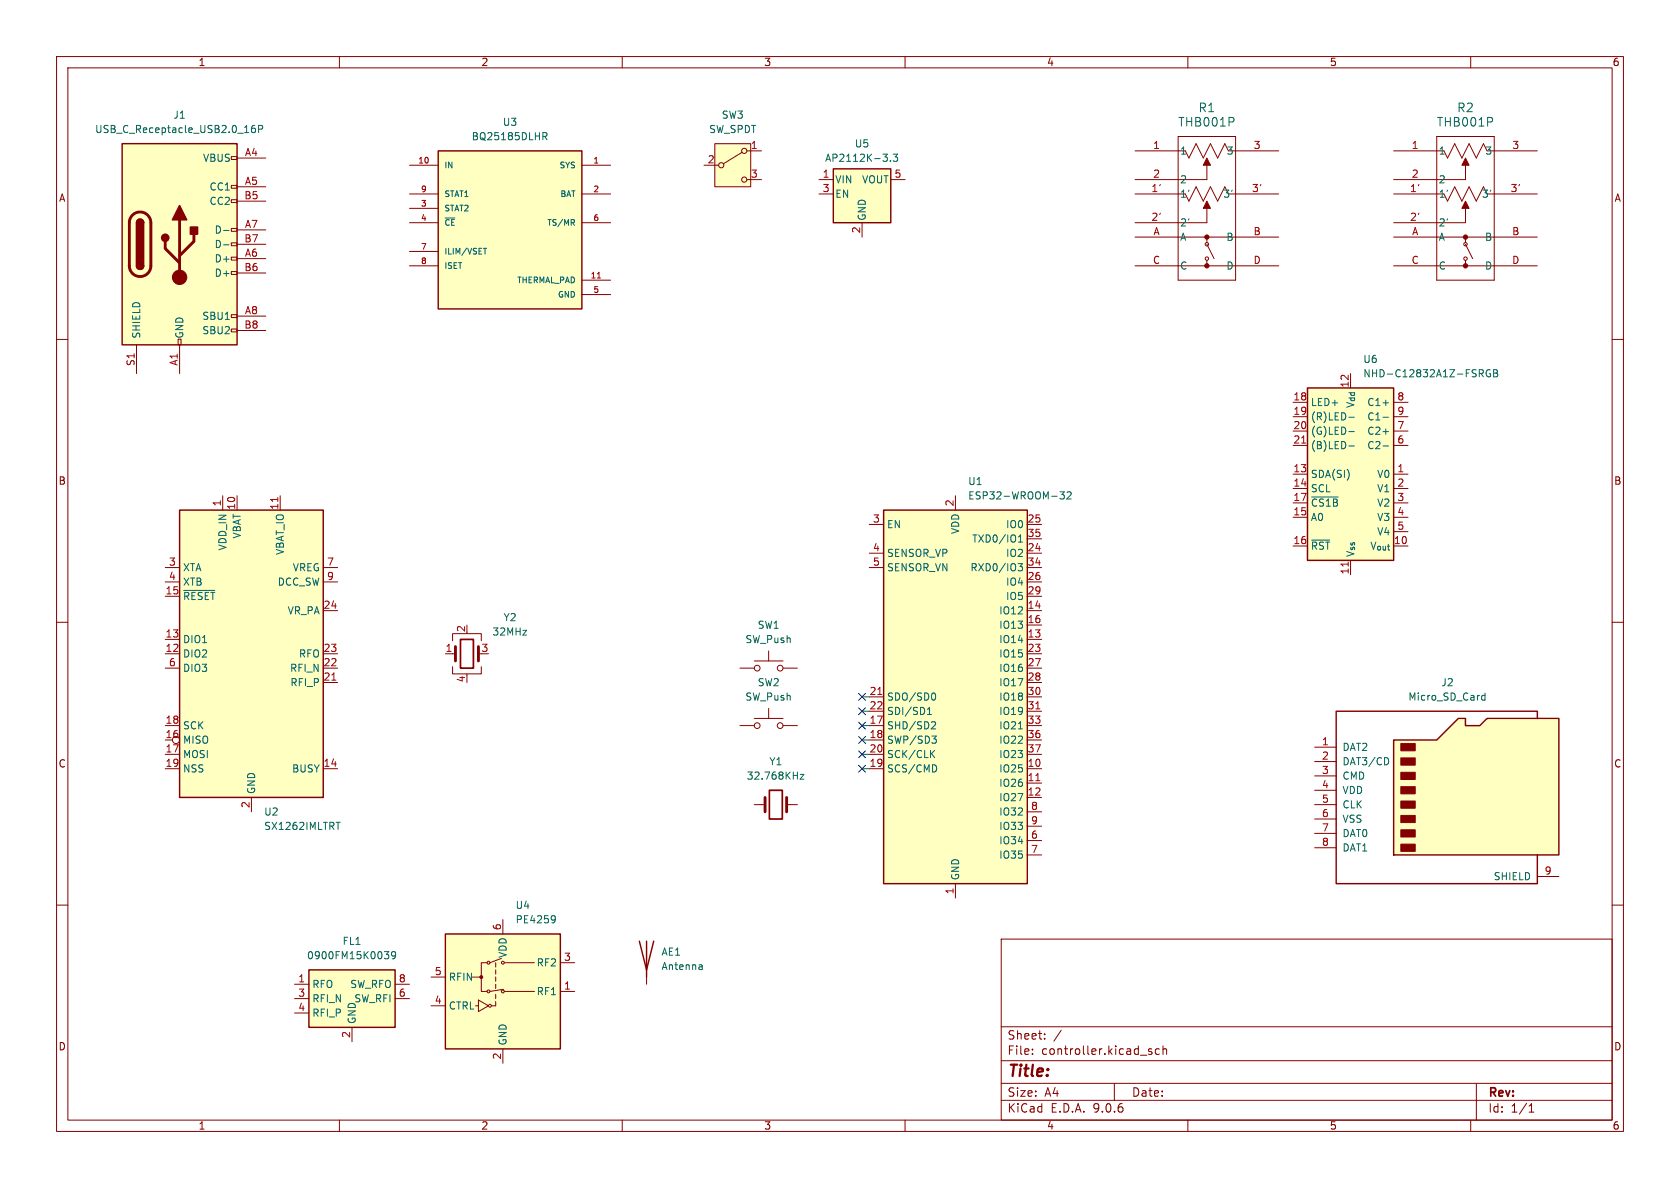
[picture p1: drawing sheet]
<svg xmlns="http://www.w3.org/2000/svg" width="297mm" height="210mm" viewBox="0 0 297 210" stroke-linecap="round" stroke-linejoin="round" font-family="sans-serif">
<g fill="none" stroke="#840000" stroke-width=".18">
<path d="M10 10h277v190h-277zM12 12h273v186h-273zM60 10v2M110 10v2M160 10v2M210 10v2M260 10v2M10 60h2M285 60h2M10 110h2M285 110h2M10 160h2"/>
<path d="M177 166h108v32h-108zM285 160h2M60 198v2M110 198v2M160 198v2M177 194.5h108M177 191.5h108M177 187.5h108M177 181.5h108M182.5 186.3v.1M182.5 185.5v.1M184.7 183.6v.1"/>
<path d="M184.7 182.8v.1M187.6 182.1l-1.3 2M197 191.5v3M203.1 185.8l.5 .2 .1 .2-.2 .2-.5-.1M203.1 185.5h.5M205 185.5l-.5-.1-.3 .3v.4l.2 .2h.6M205.6 185.5l.2-.1 .4 .1v.9M205.6 184.9v1.5M210 198v2M260 198v2M261 191.5v6.5M270.3 196.6h.9"/>
<path d="M270.3 195.5l.4-.4v1.5"/>
</g>
<path d="M147.3 29.8h10.2v9.6h-10.2z" fill="#ffffc2"/>
<path d="M147.3 29.8h10.2v9.6h-10.2zM113 166.4l1.3 5.1 1.3-5.1M114.3 166.4v6.3" fill="none" stroke="#840000" stroke-width=".25"/>
<path d="M144.8 31.8h2.5M144.8 34.3h2.5M152.4 39.4v2.5M157.5 31.8h2.5M114.3 171.5v2.5" fill="none" stroke="#840000" stroke-width=".18"/>
<path d="M156.1 27.2h.8l-.4 .5M156.8 27.9v.5M157.4 28.4v.1M157.9 27.2h.8l-.4 .5 .3 .2v.5l-.2 .1-.5-.1M124 170.5l.1 .2v.7M124.1 171.3l-.4 .1M124.1 170.9h-.4" fill="none" stroke="#006464" stroke-width=".18"/>
<path d="M78.7 165.1h20.4v20.3h-20.4z" fill="#ffffc2"/>
<path d="M78.7 165.1h20.4v20.3h-20.4z" fill="none" stroke="#840000" stroke-width=".25"/>
<g fill="none" stroke="#840000" stroke-width=".18">
<path d="M76.2 177.8h2.5M76.2 172.7h2.5M83.3 172.7h1.8M84.1 177.8h.5M84.6 176.8l1.8 1-1.8 1zM86.1 170.2h-1v5.1h1M87.6 177v.8h-.7M87.6 170.2v.7M87.6 171.5v.7M87.6 172.7v.8M87.6 174v.8M87.6 175.8v.7"/>
<path d="M88.6 169.4l-2 .8M88.9 162.6v2.5M89 174.9l-2.4 .4M89.2 170.2h5.3M89.2 175.3h5.3M99.1 170.2h2.5M99.1 175.3h2.5M88.9 185.4v2.6"/>
<circle cx="86.4" cy="175.3" r=".25"/>
<circle cx="86.4" cy="170.2" r=".25"/>
<circle cx="86.6" cy="177.8" r=".25"/>
<circle cx="88.9" cy="175.3" r=".25"/>
<circle cx="88.9" cy="170.2" r=".25"/>
</g>
<circle cx="85.1" cy="172.7" r=".25" fill="#840000" stroke="#840000" stroke-width=".18"/>
<path d="M97.7 161.9l.4 .1a.84 .84 0 0 1-.3 1.1M98.2 162.4l-.3 .3h-.2" fill="none" stroke="#006464" stroke-width=".18"/>
<path d="M54.6 171.5h15.2v10.1h-15.2z" fill="#ffffc2"/>
<path d="M54.6 171.5h15.2v10.1h-15.2z" fill="none" stroke="#840000" stroke-width=".25"/>
<g fill="none" stroke="#840000" stroke-width=".18">
<path d="M130.8 128.3h2.5M133.3 127h5.1M135.9 125.2v1.8M138.4 128.3h2.6M133.3 142.2h2M139.1 142.2h1.9M52.1 174h2.5M52.1 176.5h2.5M52.1 179.1h2.5M69.8 174h2.6M69.8 176.5h2.6M62.2 181.6v2.6"/>
<circle cx="133.9" cy="128.3" r=".51"/>
<circle cx="137.9" cy="128.3" r=".51"/>
</g>
<path d="M141.5 136.9h.6l-.6 .8h.6M67.9 168.2h.8l-.4 .5 .4 .1v.4l-.2 .3h-.4M69.9 168.8l-.2 .2-.4-.1-.1-.1 .1-.5 .4-.1 .2 .1a.84 .84 0 0 1-.3 1.2h-.3" fill="none" stroke="#006464" stroke-width=".18"/>
<path d="M135.3 141v2.5M139.1 141v2.5" fill="none" stroke="#840000" stroke-width=".51"/>
<path d="M136 139.7h2.3v5.1h-2.3z" fill="none" stroke="#840000" stroke-width=".3"/>
<path d="M246.4 130.8h7.6l3.8-3.8h1.3v1.3h2.5l1.3-1.3h12.7v24.1h-29.2z" fill="#ffffc2"/>
<path d="M246.4 130.8h7.6l3.8-3.8h1.3v1.3h2.5l1.3-1.3h12.7v24.1h-29.2zM271.8 127v-1.3h-35.6v30.5h35.6v-5.1" fill="none" stroke="#840000" stroke-width=".25"/>
<g fill="#840000" stroke="#840000" stroke-width=".18">
<path d="M247.6 131.4h2.6v1.3h-2.6z"/>
<path d="M247.6 134h2.6v1.3h-2.6z"/>
<path d="M247.6 136.5h2.6v1.3h-2.6z"/>
<path d="M247.6 139.1h2.6v1.2h-2.6z"/>
<path d="M247.6 141.6h2.6v1.3h-2.6z"/>
<path d="M247.6 144.1h2.6v1.3h-2.6z"/>
<path d="M247.6 146.7h2.6v1.3h-2.6z"/>
<path d="M247.6 149.2h2.6v1.3h-2.6z"/>
</g>
<path d="M232.4 132.1h3.8M232.4 134.6h3.8M232.4 137.2h3.8M232.4 139.7h3.8M232.4 142.2h3.8M232.4 144.8h3.8M232.4 147.3h3.8M232.4 149.9h3.8M271.8 154.9h3.8" fill="none" stroke="#840000" stroke-width=".18"/>
<path d="M245.3 134l.2 .5-.2 .6M261.9 123.5l.3 .3 .3-.1M262.5 122.5v1.3M262.5 123l-.3-.1-.3 .3" fill="none" stroke="#006464" stroke-width=".18"/>
<path d="M231.1 68.6h15.3v30.5h-15.3z" fill="#ffffc2"/>
<path d="M231.1 68.6h15.3v30.5h-15.3z" fill="none" stroke="#840000" stroke-width=".25"/>
<g fill="none" stroke="#840000" stroke-width=".18">
<path d="M246.4 26.7h7.6M246.4 34.3h7.6M254 24.1h10.2v25.4h-10.2zM255.3 26.7l.6 1.2 1.3-2.5 1.2 2.5 1.3-2.5 1.3 2.5 1.3-2.5 .6 1.3h8.9M259.1 29.2v2.6h-12.7M259.1 36.8v2.6h-12.7M271.8 34.3h-8.9l-.6-1.3-1.3 2.6-1.3-2.6-1.3 2.6-1.2-2.6-1.3 2.6M246.4 41.9h25.4M246.4 47h25.4M259.1 41.9v1M259.1 46v1M259.1 43.2l1.2 2.5"/>
<path d="M228.6 71.1h2.5M228.6 73.7h2.5M228.6 76.2h2.5M228.6 78.7h2.5M238.8 66v2.6M246.4 71.1h2.5M246.4 73.7h2.5M246.4 76.2h2.5M246.4 78.7h2.5M228.6 83.8h2.5M228.6 86.4h2.5M228.6 88.9h2.5"/>
<path d="M228.6 91.4h2.5M228.6 96.5h2.5M238.8 99.1v2.5M246.4 83.8h2.5M246.4 86.4h2.5M246.4 88.9h2.5M246.4 91.4h2.5M246.4 96.5h2.5M246.4 94h2.5"/>
<circle cx="259.1" cy="45.7" r=".3"/>
<circle cx="259.1" cy="43.2" r=".3"/>
</g>
<g fill="none" stroke="#006464" stroke-width=".18">
<path d="M263.7 20.8l.2 .3-.2 .4M238.5 73.8h.9M238.5 76.3h.9M238.5 78.8h.9M244.5 73.8h1M244.5 76.3h1M244.5 78.8h1M244.5 71.2h1M261.8 66l.4 .6M262 65.3l.2 .3v.3l-.2 .1M263.5 65.4a.59 .59 0 0 0-.8 .6 .59 .59 0 0 0 .8 .6v-.5h-.2M264.1 65.3h.4l.2 .3-.2 .4 .2 .1 .1 .3-.3 .2h-.4z"/>
<path d="M264.1 66h.4M231.9 87.9h4.7M231.9 95.5h3.2"/>
</g>
<path d="M230.1 78.3h.7M238.3 99.4v.7" fill="none" stroke="#a90000" stroke-width=".18"/>
<g fill="#840000" stroke="#840000" stroke-width=".18">
<path d="M259.1 27.9l.6 1.3h-1.3z"/>
<path d="M259.1 35.6l.6 1.2h-1.3z"/>
<circle cx="259.1" cy="41.9" r=".38"/>
<circle cx="259.1" cy="47" r=".38"/>
</g>
<path d="M156.2 90.2h25.4v66h-25.4z" fill="#ffffc2"/>
<path d="M156.2 90.2h25.4v66h-25.4z" fill="none" stroke="#840000" stroke-width=".25"/>
<g fill="none" stroke="#840000" stroke-width=".18">
<path d="M200.7 26.7h7.6M200.7 34.3h7.6M208.3 24.1h10.1v25.4h-10.1zM209.5 26.7l.7 1.2 1.3-2.5 1.2 2.5 1.3-2.5 1.3 2.5 1.2-2.5 .7 1.3h8.9M213.4 29.2v2.6h-12.7M213.4 36.8v2.6h-12.7M226.1 34.3h-8.9l-.7-1.3-1.2 2.6-1.3-2.6-1.3 2.6-1.2-2.6-1.3 2.6M200.7 41.9h25.4M200.7 47h25.4M213.4 41.9v1M213.4 46v1M213.4 43.2l1.2 2.5"/>
<path d="M153.7 92.7h2.5M153.7 97.8h2.5M168.9 87.6v2.6M181.6 92.7h2.5M181.6 97.8h2.5M181.6 95.3h2.5M78.7 115.6h1.8M80 113.3v-1.3h5.1v1.3M80 117.9v1.2h5.1v-1.2M82.5 119.1v.3M153.7 100.3h2.5M181.6 100.3h2.5"/>
<path d="M181.6 102.9h2.5M181.6 105.4h2.5M181.6 108h2.5M181.6 110.5h2.5M181.6 113h2.5M181.6 115.6h2.5M181.6 118.1h2.5M153.7 123.2h2.5M153.7 125.7h2.5M153.7 128.3h2.5M153.7 130.8h2.5M153.7 133.4h2.5"/>
<path d="M153.7 135.9h2.5M181.6 123.2h2.5M181.6 125.7h2.5M181.6 128.3h2.5M181.6 130.8h2.5M181.6 133.4h2.5M181.6 135.9h2.5M181.6 120.7h2.5M181.6 138.4h2.5M168.9 156.2v2.6M181.6 141h2.5M181.6 143.5h2.5"/>
<path d="M181.6 146.1h2.5M181.6 148.6h2.5M181.6 151.1h2.5"/>
<circle cx="213.4" cy="45.7" r=".3"/>
<circle cx="213.4" cy="43.2" r=".3"/>
</g>
<g fill="none" stroke="#006464" stroke-width=".18">
<path d="M218 20.8l.1 .3-.1 .4M180 99.6h.8l-.5 .5 .4 .1v.6l-.2 .1-.5-.1M180 95.8h.8M180 94.9l.4-.3v1.2M187.4 86.9h.8l-.5 .5 .4 .1v.6l-.2 .1-.5-.1M188.6 87.1l.5-.2 .3 .4-.8 .9h.8M164 126.3h.7M164 125.4l.3-.4v1.3M164.7 133.2l.5 .7M164.7 130.1h.8l-.4 .5 .4 .1v.4l-.2 .3h-.4M164.9 127.6h.4l.1 .3-.8 .9h.8M165 122.5a.68 .68 0 0 1 .4 .6 .68 .68 0 0 1-.4 .7"/>
<path d="M165.2 132.7l-.7 .7M165.3 135.3l.3 .4-.3 .7M180 128.8h.8"/>
</g>
<path d="M155.2 122.8h.7M183.1 125.3h.7M183.1 138h.7" fill="none" stroke="#a90000" stroke-width=".18"/>
<g fill="#840000" stroke="#840000" stroke-width=".18">
<path d="M213.4 27.9l.6 1.3h-1.3z"/>
<path d="M213.4 35.6l.6 1.2h-1.3z"/>
<circle cx="213.4" cy="41.9" r=".38"/>
<circle cx="213.4" cy="47" r=".38"/>
</g>
<path d="M80.5 114.3v2.5M84.6 114.3v2.5" fill="none" stroke="#840000" stroke-width=".51"/>
<path d="M81.4 113h2.3v5.1h-2.3z" fill="none" stroke="#840000" stroke-width=".3"/>
<path d="M126.4 25.4h6.3v7.6h-6.3z" fill="#ffffc2"/>
<g fill="none" stroke="#840000" stroke-width=".18">
<path d="M124.5 29.2h2.5M126.4 25.4h6.3v7.6h-6.3zM131.2 26.9l-3.3 2.1M132.1 26.7h2.5M132.1 31.8h2.5"/>
<circle cx="127.5" cy="29.2" r=".46"/>
<circle cx="131.6" cy="26.7" r=".46"/>
<circle cx="131.6" cy="31.8" r=".46"/>
</g>
<path d="M31.7 90.2h25.4v50.8h-25.4z" fill="#ffffc2"/>
<path d="M31.7 90.2h25.4v50.8h-25.4z" fill="none" stroke="#840000" stroke-width=".25"/>
<g fill="none" stroke="#840000" stroke-width=".18">
<path d="M39.4 87.6v2.6M41.9 87.6v2.6M49.5 87.6v2.6M29.2 100.3h2.5M29.2 102.9h2.5M29.2 105.4h2.5M29.2 113h2.5M29.2 115.6h2.5M29.2 118.1h2.5M57.1 100.3h2.6M57.1 102.9h2.6M57.1 115.6h2.6"/>
<path d="M57.1 118.1h2.6M57.1 108h2.6M130.8 118.1h2.5M133.3 116.8h5.1M135.9 115.1v1.7M138.4 118.1h2.6M29.2 128.3h2.5M29.2 133.4h2.5M29.2 135.9h2.5M57.1 135.9h2.6M57.1 120.7h2.6M44.4 141v2.5"/>
<circle cx="133.9" cy="118.1" r=".51"/>
<circle cx="137.9" cy="118.1" r=".51"/>
<circle cx="31.1" cy="130.8" r=".63"/>
</g>
<path d="M32.5 104.4h5.5M59.4 145.4h.7" fill="none" stroke="#006464" stroke-width=".18"/>
<path d="M49.1 87.9v.8M58.7 120.2h.7" fill="none" stroke="#a90000" stroke-width=".18"/>
<path d="M77.5 26.7h25.4v27.9h-25.4z" fill="#ffffc2"/>
<path d="M77.5 26.7h25.4v27.9h-25.4z" fill="none" stroke="#840000" stroke-width=".25"/>
<path d="M72.4 29.2h5.1M72.4 34.3h5.1M72.4 36.8h5.1M72.4 39.4h5.1M102.9 29.2h5M102.9 34.3h5M102.9 39.4h5M72.4 44.5h5.1M72.4 47h5.1M102.9 49.5h5M102.9 52.1h5" fill="none" stroke="#840000" stroke-width=".18"/>
<path d="M78.7 38.5h1.7M96 23.4h.5l.2 .3-.1 .3-.6 .1M96.3 24.1l.4 .6M101.2 39.3l.4 .5M101.4 38.8l.2 .2-.2 .3M85.5 43.9h.5" fill="none" stroke="#006464" stroke-width=".18"/>
<path d="M105.6 49.1h.6" fill="none" stroke="#a90000" stroke-width=".18"/>
<path d="M21.6 25.4h20.3v35.6h-20.3z" fill="#ffffc2"/>
<g fill="none" stroke="#840000" stroke-width=".18">
<path d="M40.9 27.7h1v.5h-1zM40.9 32.8h1v.5h-1zM40.9 35.3h1v.5h-1zM41.9 27.9h5.1M41.9 33h5.1M41.9 35.6h5.1M31.5 59.9h.5v1.1h-.5zM40.9 40.4h1v.5h-1zM40.9 42.9h1v.5h-1zM40.9 45.5h1v.5h-1zM40.9 48h1v.5h-1zM40.9 55.6h1v.5h-1z"/>
<path d="M40.9 58.2h1v.5h-1zM41.9 40.6h5.1M41.9 43.2h5.1M41.9 45.7h5.1M41.9 48.3h5.1M41.9 55.9h5.1M41.9 58.4h5.1M24.1 61v5M31.7 61v5"/>
</g>
<path d="M21.6 25.4h20.3v35.6h-20.3zM24.1 39.4a.64 .64 0 0 1 .7-.7 .64 .64 0 0 1 .6 .7M24.1 47a.64 .64 0 0 0 .7 .6 .64 .64 0 0 0 .6-.6" fill="none" stroke="#840000" stroke-width=".25"/>
<path d="M23.4 38a1.9 1.9 0 0 1 2.1-.4 1.9 1.9 0 0 1 1.2 1.8v7.6a1.91 1.91 0 0 1-1.9 1.9 1.91 1.91 0 0 1-1.9-1.9v-7.8l.1-.6zM31.7 38.9v10.1M29.2 42.7v1.2l2.5 2.6M34.3 41.4v1.3l-2.6 2.5" fill="none" stroke="#840000" stroke-width=".51"/>
<g fill="#840000" stroke="#840000" stroke-width=".25">
<path d="M24.1 39.4h1.3v7.6h-1.3z"/>
<path d="M24.3 38.9a.64 .64 0 0 1 .7-.1 .64 .64 0 0 1 .4 .6h-1.3z"/>
<path d="M24.1 47h1.3a.64 .64 0 0 1-.6 .6 .64 .64 0 0 1-.7-.6z"/>
<path d="M31.7 36.3l1.3 2.6h-2.5z"/>
<path d="M33.7 40.1h1.2v1.3h-1.2z"/>
<circle cx="29.2" cy="42" r=".63"/>
</g>
<circle cx="31.7" cy="49" r="1.27" fill="#840000" stroke="#840000" stroke-width=".18"/>
<path d="M45.1 22.2h-.4a.86 .86 0 0 0 0 1.2l.4-.1 .1-.4-.3-.2h-.3l-.2 .2M45.7 22.8h.6l.1-.2v-.3l-.7-.1v1.2M39.5 40.7h1M39.5 43.3h1" fill="none" stroke="#006464" stroke-width=".18"/>
<path d="M152.4 128.3h1.3M152.4 133.4h1.3M152.4 135.9h1.3M152.4 123.2h1.3M152.4 130.8h1.3M152.4 125.7h1.3" fill="none" stroke="#009600" stroke-width=".18"/>
<path d="M151.8 135.3l1.2 1.2M151.8 132.7l1.2 1.3M151.8 122.6l1.2 1.2M151.8 127.7l1.2 1.2M151.8 125.1l1.2 1.2M151.8 130.2l1.2 1.2M153 135.3l-1.2 1.2M153 132.7l-1.2 1.3M153 122.6l-1.2 1.2M153 127.7l-1.2 1.2M153 125.1l-1.2 1.2M153 130.2l-1.2 1.2" fill="none" stroke="#000084" stroke-width=".18"/>
<text font-size="2.8" fill="#840000" x="178" y="190.9">Title:</text>
<g font-size="2.1" fill="#006464">
<text x="208.2" y="22.6">THB001P</text>
<text x="211.8" y="20">R1</text>
<text x="253.9" y="22.6">THB001P</text>
<text x="257.5" y="20">R2</text>
</g>
<g font-size="2.1" fill="#840000">
<text x="178" y="184">Sheet:</text>
<text x="178" y="186.7">File:</text>
<text x="184.1" y="186.7">controller.kicad_sch</text>
<text x="178" y="196.9">KiCad</text>
<text x="178" y="194.1">Size:</text>
<text x="184.7" y="194.1">A4</text>
<text x="185.7" y="196.9">E.D.A.</text>
<text x="193.3" y="196.9">9.0.6</text>
<text x="200" y="194.1">Date:</text>
<text x="263" y="194.3">Rev:</text>
<text x="263" y="196.9">Id:</text>
<text x="267.1" y="196.9">1/1</text>
</g>
<g font-size="1.8" fill="#840000">
<text x="35" y="11.9">1</text>
<text x="85" y="11.9">2</text>
<text x="135" y="11.9">3</text>
<text x="185" y="11.9">4</text>
<text x="235" y="11.9">5</text>
<text x="285" y="11.9">6</text>
<text x="10.3" y="35.9">A</text>
<text x="285.3" y="35.9">A</text>
<text x="10.3" y="85.9">B</text>
<text x="285.3" y="85.9">B</text>
<text x="10.3" y="135.9">C</text>
<text x="285.3" y="135.9">C</text>
<text x="10.3" y="185.9">D</text>
<text x="285.3" y="185.9">D</text>
<text x="35" y="199.9">1</text>
<text x="85" y="199.9">2</text>
<text x="135" y="199.9">3</text>
<text x="185" y="199.9">4</text>
<text x="235" y="199.9">5</text>
<text x="285" y="199.9">6</text>
</g>
<g font-size="1.8" fill="#006464">
<text x="16.7" y="23.7">USB_C_Receptacle_USB2.0_16P</text>
<text x="30.6" y="21.2">J1</text>
<text x="88.8" y="22.5">U3</text>
<text x="125.3" y="23.7">SW_SPDT</text>
<text x="127.5" y="21.2">SW3</text>
<text x="35.8" y="28.8">VBUS</text>
<text x="83.3" y="25">BQ25185DLHR</text>
<text x="145.8" y="28.8">AP2112K-3.3</text>
<text x="151" y="26.3">U5</text>
<text x="208.5" y="27.5">1</text>
<text x="216.8" y="27.5">3</text>
<text x="254.3" y="27.5">1</text>
<text x="262.5" y="27.5">3</text>
<text x="36.9" y="33.9">CC1</text>
<text x="147.6" y="32.6">VIN</text>
<text x="147.6" y="35.2">EN</text>
<text x="152.3" y="32.6">VOUT</text>
<text x="208.5" y="32.6">2</text>
<text x="208.5" y="35.2">1'</text>
<text x="216.2" y="35.2">3'</text>
<text x="254.3" y="32.6">2</text>
<text x="254.3" y="35.2">1'</text>
<text x="261.9" y="35.2">3'</text>
<text x="36.9" y="36.4">CC2</text>
<text x="37.8" y="41.5">D-</text>
<text x="153.3" y="39.1" transform="rotate(-90 153.3 39.1)">GND</text>
<text x="208.5" y="40.2">2'</text>
<text x="254.3" y="40.2">2'</text>
<text x="37.8" y="44">D-</text>
<text x="37.8" y="46.6">D+</text>
<text x="208.5" y="42.8">A</text>
<text x="208.5" y="47.9">C</text>
<text x="216.7" y="42.8">B</text>
<text x="216.7" y="47.9">D</text>
<text x="254.3" y="42.8">A</text>
<text x="254.3" y="47.9">C</text>
<text x="262.4" y="42.8">B</text>
<text x="262.4" y="47.9">D</text>
<text x="37.8" y="49.1">D+</text>
<text x="25" y="59.9" transform="rotate(-90 25 59.9)">SHIELD</text>
<text x="32.6" y="59.9" transform="rotate(-90 32.6 59.9)">GND</text>
<text x="35.7" y="56.7">SBU1</text>
<text x="35.7" y="59.3">SBU2</text>
<text x="240.9" y="64.4">U6</text>
<text x="231.6" y="72">LED+</text>
<text x="240.9" y="66.9">NHD-C12832A1Z-FSRGB</text>
<text x="241.6" y="72">C1+</text>
<text x="231.6" y="74.5">(R)LED-</text>
<text x="231.6" y="77.1">(G)LED-</text>
<text x="239.6" y="72.3" transform="rotate(-90 239.6 72.3)">V_{dd}</text>
<text x="241.6" y="74.5">C1-</text>
<text x="241.6" y="77.1">C2+</text>
<text x="231.6" y="79.6">(B)LED-</text>
<text x="241.6" y="79.6">C2-</text>
<text x="171.1" y="88.5">ESP32-WROOM-32</text>
<text x="171.1" y="86">U1</text>
<text x="231.6" y="84.7">SDA(SI)</text>
<text x="231.6" y="87.2">SCL</text>
<text x="231.6" y="89.8">~{CS1B}</text>
<text x="243.4" y="84.7">V0</text>
<text x="243.4" y="87.2">V1</text>
<text x="243.4" y="89.8">V2</text>
<text x="42.8" y="95.3" transform="rotate(-90 42.8 95.3)">VBAT</text>
<text x="156.7" y="93.6">EN</text>
<text x="169.8" y="94.5" transform="rotate(-90 169.8 94.5)">VDD</text>
<text x="177.8" y="93.6">IO0</text>
<text x="231.6" y="92.3">A0</text>
<text x="243.4" y="92.3">V3</text>
<text x="243.4" y="94.8">V4</text>
<text x="32.3" y="101.2">XTA</text>
<text x="40.2" y="97.4" transform="rotate(-90 40.2 97.4)">VDD_IN</text>
<text x="50.4" y="98.2" transform="rotate(-90 50.4 98.2)">VBAT_IO</text>
<text x="51.7" y="101.2">VREG</text>
<text x="156.7" y="98.7">SENSOR_VP</text>
<text x="156.7" y="101.2">SENSOR_VN</text>
<text x="171.5" y="101.2">RXD0/IO3</text>
<text x="171.8" y="96.1">TXD0/IO1</text>
<text x="177.8" y="98.7">IO2</text>
<text x="231.6" y="97.4">~{RST}</text>
<text x="239.6" y="98.6" transform="rotate(-90 239.6 98.6)">V_{ss}</text>
<text x="242.1" y="97.4">V_{out}</text>
<text x="32.3" y="103.7">XTB</text>
<text x="32.3" y="106.3">~{RESET}</text>
<text x="49" y="103.7">DCC_SW</text>
<text x="177.8" y="103.7">IO4</text>
<text x="177.8" y="106.3">IO5</text>
<text x="32.3" y="113.9">DIO1</text>
<text x="50.8" y="108.8">VR_PA</text>
<text x="87" y="112.6">32MHz</text>
<text x="88.9" y="110">Y2</text>
<text x="131.7" y="113.9">SW_Push</text>
<text x="133.9" y="111.4">SW1</text>
<text x="176.5" y="108.8">IO12</text>
<text x="176.5" y="111.4">IO13</text>
<text x="176.5" y="113.9">IO14</text>
<text x="32.3" y="116.4">DIO2</text>
<text x="32.3" y="119">DIO3</text>
<text x="51.2" y="119">RFI_N</text>
<text x="52.7" y="116.4">RFO</text>
<text x="176.5" y="116.4">IO15</text>
<text x="176.5" y="119">IO16</text>
<text x="51.2" y="121.5">RFI_P</text>
<text x="131.7" y="124.1">SW_Push</text>
<text x="133.9" y="121.5">SW2</text>
<text x="156.7" y="124.1">SDO/SD0</text>
<text x="176.5" y="121.5">IO17</text>
<text x="176.5" y="124.1">IO18</text>
<text x="248.9" y="124.1">Micro_SD_Card</text>
<text x="254.7" y="121.5">J2</text>
<text x="32.3" y="129.1">SCK</text>
<text x="32.3" y="131.7">MISO</text>
<text x="156.7" y="126.6">SDI/SD1</text>
<text x="156.7" y="129.1">SHD/SD2</text>
<text x="156.7" y="131.7">SWP/SD3</text>
<text x="176.5" y="126.6">IO19</text>
<text x="176.5" y="129.1">IO21</text>
<text x="176.5" y="131.7">IO22</text>
<text x="32.3" y="134.2">MOSI</text>
<text x="32.3" y="136.8">NSS</text>
<text x="51.5" y="136.8">BUSY</text>
<text x="135.9" y="135.5">Y1</text>
<text x="156.7" y="134.2">SCK/CLK</text>
<text x="156.7" y="136.8">SCS/CMD</text>
<text x="176.5" y="134.2">IO23</text>
<text x="176.5" y="136.8">IO25</text>
<text x="237.2" y="132.9">DAT2</text>
<text x="237.2" y="135.5">DAT3/CD</text>
<text x="45.3" y="140.5" transform="rotate(-90 45.3 140.5)">GND</text>
<text x="131.9" y="138">32.768KHz</text>
<text x="176.5" y="139.3">IO26</text>
<text x="176.5" y="141.8">IO27</text>
<text x="237.2" y="138">CMD</text>
<text x="237.2" y="140.6">VDD</text>
<text x="237.2" y="143.1">CLK</text>
<text x="46.6" y="146.9">SX1262IMLTRT</text>
<text x="46.6" y="144.4">U2</text>
<text x="176.5" y="144.4">IO32</text>
<text x="176.5" y="146.9">IO33</text>
<text x="176.5" y="149.5">IO34</text>
<text x="237.2" y="145.6">VSS</text>
<text x="237.2" y="148.2">DAT0</text>
<text x="169.8" y="155.7" transform="rotate(-90 169.8 155.7)">GND</text>
<text x="176.5" y="152">IO35</text>
<text x="237.2" y="150.7">DAT1</text>
<text x="264" y="155.8">SHIELD</text>
<text x="91.1" y="160.9">U4</text>
<text x="60.5" y="167.2">FL1</text>
<text x="91.1" y="163.4">PE4259</text>
<text x="54.2" y="169.8">0900FM15K0039</text>
<text x="79.2" y="173.6">RFIN</text>
<text x="89.8" y="169.4" transform="rotate(-90 89.8 169.4)">VDD</text>
<text x="94.8" y="171">RF2</text>
<text x="116.8" y="169.1">AE1</text>
<text x="116.8" y="171.7">Antenna</text>
<text x="55.1" y="174.9">RFO</text>
<text x="55.1" y="177.4">RFI_N</text>
<text x="55.1" y="179.9">RFI_P</text>
<text x="61.8" y="174.9">SW_RFO</text>
<text x="62.5" y="177.4">SW_RFI</text>
<text x="79.2" y="178.7">CTRL</text>
<text x="94.8" y="176.1">RF1</text>
<text x="63.1" y="181.1" transform="rotate(-90 63.1 181.1)">GND</text>
<text x="89.8" y="184.9" transform="rotate(-90 89.8 184.9)">GND</text>
</g>
<g font-size="1.8" fill="#a90000">
<text x="43.2" y="27.7">A4</text>
<text x="125" y="29">2</text>
<text x="132.6" y="26.4">1</text>
<text x="203.8" y="26.4">1</text>
<text x="221.5" y="26.4">3</text>
<text x="249.5" y="26.4">1</text>
<text x="267.3" y="26.4">3</text>
<text x="43.1" y="35.3">B5</text>
<text x="43.2" y="32.8">A5</text>
<text x="132.6" y="31.5">3</text>
<text x="145.3" y="31.5">1</text>
<text x="145.3" y="34">3</text>
<text x="158" y="31.5">5</text>
<text x="203.5" y="34">1'</text>
<text x="203.8" y="31.5">2</text>
<text x="221.2" y="34">3'</text>
<text x="249.2" y="34">1'</text>
<text x="249.5" y="31.5">2</text>
<text x="267" y="34">3'</text>
<text x="43.2" y="40.4">A7</text>
<text x="152.1" y="41.3" transform="rotate(-90 152.1 41.3)">2</text>
<text x="203.5" y="39.1">2'</text>
<text x="203.8" y="41.7">A</text>
<text x="221.5" y="41.7">B</text>
<text x="249.2" y="39.1">2'</text>
<text x="249.5" y="41.7">A</text>
<text x="267.2" y="41.7">B</text>
<text x="43.1" y="42.9">B7</text>
<text x="43.2" y="45.5">A6</text>
<text x="203.7" y="46.7">C</text>
<text x="221.5" y="46.7">D</text>
<text x="249.5" y="46.7">C</text>
<text x="267.2" y="46.7">D</text>
<text x="43.1" y="48">B6</text>
<text x="43.1" y="58.2">B8</text>
<text x="43.2" y="55.6">A8</text>
<text x="23.9" y="64.8" transform="rotate(-90 23.9 64.8)">S1</text>
<text x="31.5" y="64.8" transform="rotate(-90 31.5 64.8)">A1</text>
<text x="228.6" y="70.9">18</text>
<text x="238.5" y="68.6" transform="rotate(-90 238.5 68.6)">12</text>
<text x="246.9" y="70.9">8</text>
<text x="228.6" y="73.4">19</text>
<text x="228.6" y="75.9">20</text>
<text x="246.9" y="73.4">9</text>
<text x="246.9" y="75.9">7</text>
<text x="228.6" y="78.5">21</text>
<text x="228.6" y="83.6">13</text>
<text x="246.9" y="78.5">6</text>
<text x="246.9" y="83.6">1</text>
<text x="39.1" y="89.6" transform="rotate(-90 39.1 89.6)">1</text>
<text x="168.7" y="89.6" transform="rotate(-90 168.7 89.6)">2</text>
<text x="228.6" y="86.1">14</text>
<text x="228.6" y="88.6">17</text>
<text x="246.9" y="86.1">2</text>
<text x="246.9" y="88.6">3</text>
<text x="41.7" y="90.2" transform="rotate(-90 41.7 90.2)">10</text>
<text x="49.3" y="90.2" transform="rotate(-90 49.3 90.2)">11</text>
<text x="154.2" y="92.5">3</text>
<text x="181.6" y="92.5">25</text>
<text x="181.6" y="95">35</text>
<text x="228.6" y="91.2">15</text>
<text x="246.9" y="91.2">4</text>
<text x="246.9" y="93.7">5</text>
<text x="29.8" y="100.1">3</text>
<text x="57.7" y="100.1">7</text>
<text x="154.2" y="97.5">4</text>
<text x="154.2" y="100.1">5</text>
<text x="181.6" y="97.5">24</text>
<text x="181.6" y="100.1">34</text>
<text x="228.6" y="96.3">16</text>
<text x="238.5" y="101.6" transform="rotate(-90 238.5 101.6)">11</text>
<text x="246.3" y="96.3">10</text>
<text x="29.2" y="105.2">15</text>
<text x="29.8" y="102.6">4</text>
<text x="57.1" y="107.7">24</text>
<text x="57.7" y="102.6">9</text>
<text x="181.6" y="102.6">26</text>
<text x="181.6" y="105.2">29</text>
<text x="181.6" y="107.7">14</text>
<text x="29.2" y="112.8">13</text>
<text x="82.3" y="111.8" transform="rotate(-90 82.3 111.8)">2</text>
<text x="181.6" y="110.2">16</text>
<text x="181.6" y="112.8">13</text>
<text x="29.2" y="115.3">12</text>
<text x="29.8" y="117.9">6</text>
<text x="57.1" y="115.3">23</text>
<text x="57.1" y="117.9">22</text>
<text x="78.7" y="115.3">1</text>
<text x="85" y="115.3">3</text>
<text x="181.6" y="115.3">23</text>
<text x="181.6" y="117.9">27</text>
<text x="57.1" y="120.4">21</text>
<text x="82.3" y="120.7" transform="rotate(-90 82.3 120.7)">4</text>
<text x="153.6" y="122.9">21</text>
<text x="153.6" y="125.5">22</text>
<text x="181.6" y="120.4">28</text>
<text x="181.6" y="122.9">30</text>
<text x="181.6" y="125.5">31</text>
<text x="29.2" y="128">18</text>
<text x="29.2" y="130.6">16</text>
<text x="153.6" y="128">17</text>
<text x="153.6" y="130.6">18</text>
<text x="181.6" y="128">33</text>
<text x="181.6" y="130.6">36</text>
<text x="233.6" y="131.8">1</text>
<text x="29.2" y="133.1">17</text>
<text x="29.2" y="135.6">19</text>
<text x="57.1" y="135.6">14</text>
<text x="153.6" y="133.1">20</text>
<text x="153.6" y="135.6">19</text>
<text x="181.6" y="133.1">37</text>
<text x="181.6" y="135.6">10</text>
<text x="233.6" y="134.4">2</text>
<text x="233.6" y="136.9">3</text>
<text x="44.2" y="142.9" transform="rotate(-90 44.2 142.9)">2</text>
<text x="181.6" y="138.2">11</text>
<text x="181.6" y="140.7">12</text>
<text x="182.2" y="143.3">8</text>
<text x="233.6" y="139.4">4</text>
<text x="233.6" y="142">5</text>
<text x="182.2" y="145.8">9</text>
<text x="182.2" y="148.3">6</text>
<text x="233.6" y="144.5">6</text>
<text x="233.6" y="147.1">7</text>
<text x="233.6" y="149.6">8</text>
<text x="182.2" y="150.9">7</text>
<text x="273" y="154.7">9</text>
<text x="168.7" y="158.2" transform="rotate(-90 168.7 158.2)">1</text>
<text x="88.6" y="164.5" transform="rotate(-90 88.6 164.5)">6</text>
<text x="52.6" y="173.7">1</text>
<text x="70.4" y="173.7">8</text>
<text x="76.8" y="172.5">5</text>
<text x="99.6" y="169.9">3</text>
<text x="52.6" y="176.3">3</text>
<text x="52.6" y="178.8">4</text>
<text x="70.4" y="176.3">6</text>
<text x="76.8" y="177.5">4</text>
<text x="99.6" y="175">1</text>
<text x="62" y="183.6" transform="rotate(-90 62 183.6)">2</text>
<text x="88.6" y="187.4" transform="rotate(-90 88.6 187.4)">2</text>
</g>
<g font-size="1.4" fill="#a90000">
<text x="73.8" y="29">10</text>
<text x="104.8" y="29">1</text>
<text x="74.3" y="34">9</text>
<text x="104.8" y="34">2</text>
<text x="74.3" y="36.6">3</text>
<text x="74.3" y="39.1">4</text>
<text x="104.8" y="39.1">6</text>
<text x="74.3" y="44.2">7</text>
<text x="74.3" y="46.7">8</text>
<text x="104.3" y="49.3">11</text>
<text x="104.8" y="51.8">5</text>
</g>
<g font-size="1.4" fill="#006464">
<text x="78.5" y="29.9">IN</text>
<text x="98.8" y="29.9">SYS</text>
<text x="78.5" y="35">STAT1</text>
<text x="98.9" y="35">BAT</text>
<text x="78.5" y="37.6">STAT2</text>
<text x="78.5" y="40.1">~{CE}</text>
<text x="96.6" y="40.1">TS/MR</text>
<text x="78.5" y="45.2">ILIM/VSET</text>
<text x="78.5" y="47.7">ISET</text>
<text x="91.3" y="50.3">THERMAL_PAD</text>
<text x="98.5" y="52.8">GND</text>
</g>
</svg>
